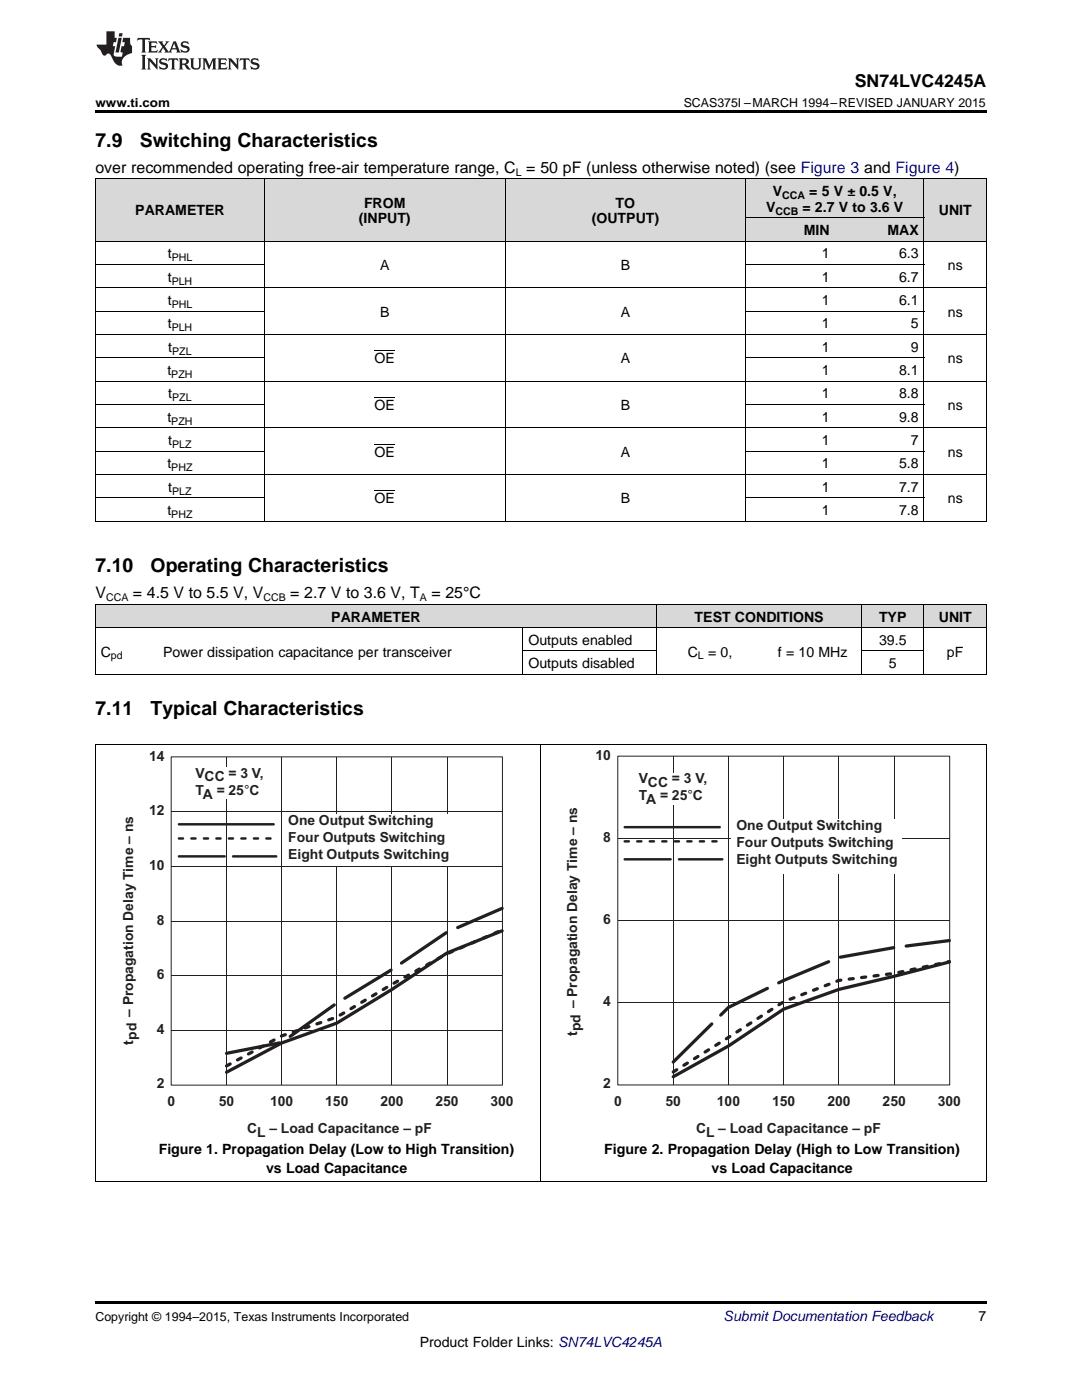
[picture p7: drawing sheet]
<svg xmlns="http://www.w3.org/2000/svg" width="216mm" height="279mm" viewBox="0 0 216 279" stroke-linecap="round" stroke-linejoin="round" font-family="sans-serif">
<g fill="#d8d8d8">
<path d="M19 120.7h12.5v4.6h-12.5z"/>
<path d="M31.5 120.7h72.9v4.6h-72.9z"/>
<path d="M104.4 120.7h26.7v4.6h-26.7z"/>
<path d="M131.1 120.7h21.3v4.6h-21.3z"/>
<path d="M152.4 120.7h19.5v4.6h-19.5z"/>
<path d="M171.9 120.7h12.5v4.6h-12.5z"/>
<path d="M184.4 120.7h12.4v4.6h-12.4z"/>
<path d="M19 35.7h33.8v12.5h-33.8z"/>
<path d="M52.8 35.7h48v12.5h-48z"/>
<path d="M100.8 35.7h48v12.5h-48z"/>
<path d="M184.4 35.7h12.4v12.5h-12.4z"/>
<path d="M148.8 43.5h17.8v4.7h-17.8z"/>
<path d="M166.6 43.5h17.8v4.7h-17.8z"/>
<path d="M148.8 35.7h17.8v7.8h-17.8z"/>
<path d="M166.6 35.7h17.8v7.8h-17.8z"/>
</g>
<path d="M19 235.8h.2zM196.7 235.8h.1zM19 259.7h177.8v.5h-177.8z" fill="#000"/>
<path d="M19.1 148.7v87.1M107.9 148.7v87.1M196.8 148.7v87.1M19 235.8h177.8" fill="none" stroke="#000" stroke-width=".2"/>
<path d="M34.2 151.1h66.1v65.5h-66.1zM45.2 151.1v65.4M56.2 151.1v65.4M67.2 151.1v65.4M78.2 151.1v65.4M89.2 151.1v65.4M34.2 172.9h66M34.2 162h66M34.2 194.7h66M34.2 183.8h66M34.2 205.6h66" fill="none" stroke="#231f20" stroke-width=".2"/>
<path d="M45.2 210.2l11-2.1 11-7.9 11-6.7 11-7.5 11-4.7" fill="none" stroke="#231f20" stroke-width=".65" stroke-dasharray="10.8 2.5"/>
<path d="M45.2 212.7l11-6 11-3.7 11-6.6 11-6.1 11-4.7" fill="none" stroke="#231f20" stroke-width=".65" stroke-dasharray=".8 1.7"/>
<path d="M100.2 185.8l-11 4.4-11 7.3-11 6.7-11 4-11 5.8" fill="none" stroke="#231f20" stroke-width=".65"/>
<path d="M38 153.1h16.5v6.4h-16.5z" fill-rule="evenodd" fill="#fff"/>
<path d="M35.7 164.5h18.9" fill="none" stroke="#231f20" stroke-width=".49"/>
<path d="M35.7 167.3h18.9" fill="none" stroke="#231f20" stroke-width=".49" stroke-dasharray=".8 1.7"/>
<path d="M56.5 162.5h33.8v10.4h-33.8z" fill-rule="evenodd" fill="#fff"/>
<path d="M35.7 170.9h19.4" fill="none" stroke="#231f20" stroke-width=".49" stroke-dasharray="9.1 1.7"/>
<path d="M123.3 150.9h66.2v65.6h-66.2zM134.3 151v65.5M145.4 151v65.5M156.4 151v65.5M167.4 151v65.5M178.4 151v65.5M123.3 167.4h66.2M123.3 183.7h66.2M123.3 200.1h66.2" fill="none" stroke="#231f20" stroke-width=".2"/>
<path d="M134.3 212l11.1-10.9 11-5.4 11-4.6 11-2 11-1.4" fill="none" stroke="#231f20" stroke-width=".65" stroke-dasharray="10.8 2.5"/>
<path d="M134.3 213.9l22.1-14 11-4.2 11-1.4 11-2.4" fill="none" stroke="#231f20" stroke-width=".65" stroke-dasharray=".8 1.7"/>
<path d="M189.4 192l-11 2.8-11 2.7-11 3.9-11 7.4-11.1 6.1" fill="none" stroke="#231f20" stroke-width=".65"/>
<g fill="#fff">
<path d="M126.4 154.2h16.6v6.3h-16.6z" fill-rule="evenodd"/>
<path d="M145.9 163.5h34v10.9h-34z" fill-rule="evenodd"/>
</g>
<path d="M124.6 165.1h19" fill="none" stroke="#231f20" stroke-width=".49"/>
<path d="M124.6 167.9h19" fill="none" stroke="#231f20" stroke-width=".49" stroke-dasharray=".8 1.7"/>
<path d="M124.6 171.5h19.5" fill="none" stroke="#231f20" stroke-width=".49" stroke-dasharray="9.2 1.7"/>
<g fill="none" stroke="#000" stroke-width=".2">
<path d="M19 35.6l177.8 .1v68.4M19.1 35.7v68.4M52.8 35.7v68.4M100.8 35.7v68.4M148.8 35.7v68.4M184.3 35.7v68.4M19 57.4h177.8M19 52.8h33.8M19 48.1h177.8M148.8 52.8h35.6M148.8 43.5h35.6M19 76.1h177.8"/>
<path d="M19 71.4h33.8M19 66.8h177.8M19 62.1h33.8M148.8 71.4h35.6M148.8 62.1h35.6M19 99.4h33.8M19 94.7h177.8M19 90h33.8M19 85.4h177.8M19 80.7h33.8M148.8 99.4h35.6M148.8 90h35.6"/>
<path d="M148.8 80.7h35.6M19 104h177.8M19 134.6h177.8M19 125.3h177.8M19 120.6h177.8M19.1 120.7v13.9M104.3 125.3v9.3M104.4 129.9h26.7M131 120.7v13.9M171.9 120.7v13.9M171.9 129.9h12.5M184.3 120.7v13.9"/>
<path d="M196.8 120.7v13.9M19 148.6h177.8"/>
</g>
<path d="M19 22h177.8v.5h-177.8zM19 104l.2 .1zM100.7 104l.1 .1zM148.7 104l.1 .1zM166.5 104l.1 .1zM184.3 104l.1 .1zM196.7 104l.1 .1z" fill="#000"/>
<g fill="#231f20">
<path d="M27.5 7.6l-.1 .5 .4-.2h.6v.1v2.1l-.2 .4h1l-.3-.4v-2.1l.1-.1h.5l.5 .2-.2-.5zM29.5 8.3l.2 .3v1.5l-.2 .4h1.8l.2-.6a1.04 1.04 0 0 1-1.3 .2v-.7h.6l.3 .2v-.6l-.3 .2h-.6v-.6l.8-.1 .4 .3-.2-.5zM31.5 8.3l.9 1.1-.9 1.1h.8l-.2-.2 .5-.7 .4 .7-.2 .2h1.5l-.1-.2 .1-.4h.9l.1 .4-.2 .2h1l-.3-.3-.7-1.9h-.5l-.9 2-.8-1 .9-1h-.8l.1 .3-.3 .5-.4-.6 .2-.2zM34.7 8.6l.4 1h-.7zM36.3 8.4a.63 .63 0 0 0-.2 .7 .63 .63 0 0 0 .6 .4l.6 .2 .1 .2a.75 .75 0 0 1-.7 .4 .75 .75 0 0 1-.6-.5l.1 .7 .1-.1a1.11 1.11 0 0 0 1.5-.6 1.13 1.13 0 0 0-1.2-.8l-.1-.4a1.04 1.04 0 0 1 1.2 .2l-.2-.5-.1 .1-.5-.2zM28.2 10.9l.2 .4v2.2l-.2 .4h1l-.3-.4v-2.2l.3-.4zM29.3 11.6l.3 .4v1.5l-.3 .4h.8l-.2-.4v-1.3l1.5 1.7v-1.9l.2-.4h-.7l.2 .4v.9l-1.1-1.3zM32 11.8a.62 .62 0 0 0-.2 .7 .62 .62 0 0 0 .6 .4l.6 .1 .1 .3a.76 .76 0 0 1-.7 .3 .76 .76 0 0 1-.6-.4l.1 .7 .1-.1a1.11 1.11 0 0 0 1.5-.6 1.13 1.13 0 0 0-1.2-.8l-.1-.4a1.04 1.04 0 0 1 1.2 .2l-.2-.6-.1 .1-.5-.1zM33.7 11.6l-.2 .6a.61 .61 0 0 1 .8-.3v1.6l-.2 .4h.9l-.2-.4v-1.6a.63 .63 0 0 1 .8 .3l-.2-.6zM35.6 11.6l.3 .4v1.5l-.3 .4h1l-.2-.2v-.8l.5 .2a.76 .76 0 0 0 1.2 .7l-1-1a.58 .58 0 0 0 .6-.5 .58 .58 0 0 0-.5-.6zM36.4 11.9h.1a.45 .45 0 0 1 .5 .1 .45 .45 0 0 1 .1 .5l-.7 .2zM37.9 11.6l.2 .2a2.17 2.17 0 0 0 .3 1.9 .99 .99 0 0 0 1.6-.6v-1.1l.2-.4h-.7l.2 .2a1.92 1.92 0 0 1-.2 1.8 .6 .6 0 0 1-.9-.5v-1.1l.2-.4zM40.4 11.6l.2 .4v1.5l-.2 .4h.7l-.2-.4v-1.4l.8 1.8 .8-1.8v1.4l-.2 .4h.9l-.2-.4v-1.5l.2-.4h-.8l-.6 1.5-.6-1.5zM43.4 11.6l.2 .4v1.5l-.2 .4h1.8l.2-.6a1.04 1.04 0 0 1-1.3 .1v-.6h.5l.4 .2v-.6l-.4 .2h-.5v-.7h.8l.3 .3-.1-.6zM45.5 11.6l.2 .4v1.5l-.2 .4h.7l-.2-.4v-1.3l1.5 1.7v-1.9l.2-.4h-.7l.2 .4v.9l-1.1-1.3zM47.9 11.6l-.1 .6a.61 .61 0 0 1 .8-.3v1.6l-.3 .4h1l-.3-.4 .1-1.6a.63 .63 0 0 1 .7 .3l-.1-.6zM50.2 11.8a.62 .62 0 0 0-.2 .7 .62 .62 0 0 0 .6 .4l.6 .1 .2 .3a.76 .76 0 0 1-.8 .3 .76 .76 0 0 1-.6-.4l.1 .7 .2-.1a1.11 1.11 0 0 0 1.5-.6 1.13 1.13 0 0 0-1.3-.8l-.1-.4a1.04 1.04 0 0 1 1.2 .2l-.1-.6-.2 .1-.5-.1z"/>
<path d="M21.2 6.3v2.6h-1.9l.1 .4 .7 .9a.91 .91 0 0 0 1 .8 .56 .56 0 0 1 .5-.3 .56 .56 0 0 1 .5 .3l.4 .8a1.53 1.53 0 0 0 1.9 1.2 1.54 1.54 0 0 1 1-2.1l.9-.3v-1.4a1.52 1.52 0 0 1-.3-1.6h-1.4l-.2 .8h.5l-.2 .8h-.4l-.2 1v.2l.4 .1-.2 .8a1.93 1.93 0 0 1-1.6-.3l.3-1.8h-.5l.2-.8h.4l.2-.8h-.4v-1.3zM23.6 7.6l-.6 2.9h.7l.6-2.9zM23.8 6.6l-.1 .7h.6l.2-.7z"/>
</g>
<path d="M74.8 79.4h4M74.8 70h4M74.8 98h4M74.8 88.7h4" fill="none" stroke="#000" stroke-width=".2"/>
<g font-size="3.9">
<text x="19" y="29.3">7.9</text>
<text x="27.9" y="29.3">Switching Characteristics</text>
<text x="19" y="114.2">7.10</text>
<text x="30.1" y="114.2">Operating Characteristics</text>
<text x="19" y="142.7">7.11</text>
<text x="30.1" y="142.7">Typical Characteristics</text>
</g>
<text font-size="3.5" x="170.6" y="17.3">SN74LVC4245A</text>
<g font-size="3.2">
<text x="19" y="34.4">over recommended operating free-air temperature range, C = 50 pF (unless otherwise noted) (see Figure 3 and Figure 4)</text>
<text x="19" y="119.4">V</text>
<text x="26.5" y="119.4">= 4.5 V to 5.5 V, V</text>
<text x="57.9" y="119.4">= 2.7 V to 3.6 V, T</text>
<text x="86.1" y="119.4">= 25°C</text>
</g>
<g font-size="2.8">
<text x="72.6" y="41.4">FROM</text>
<text x="122.8" y="41.4">TO</text>
<text x="154.2" y="39.1">V</text>
<text x="161.5" y="39.1">= 5 V ± 0.5 V,</text>
<text x="27" y="43">PARAMETER</text>
<text x="71.6" y="44.6">(INPUT)</text>
<text x="118.1" y="44.6">(OUTPUT)</text>
<text x="152.9" y="42.3">V</text>
<text x="160.1" y="42.3">= 2.7</text>
<text x="160.4" y="46.9">MIN</text>
<text x="167.4" y="42.3">V to 3.6 V</text>
<text x="177.1" y="46.9">MAX</text>
<text x="187.3" y="43">UNIT</text>
<text x="33.5" y="51.6">t</text>
<text x="75.8" y="53.9">A</text>
<text x="123.9" y="53.9">B</text>
<text x="164" y="51.6">1</text>
<text x="179.4" y="51.6">6.3</text>
<text x="189.1" y="53.9">ns</text>
<text x="33.5" y="56.2">t</text>
<text x="164" y="56.2">1</text>
<text x="179.4" y="56.2">6.7</text>
<text x="33.5" y="60.9">t</text>
<text x="33.5" y="65.5">t</text>
<text x="75.8" y="63.2">B</text>
<text x="123.9" y="63.2">A</text>
<text x="164" y="60.9">1</text>
<text x="164" y="65.5">1</text>
<text x="179.4" y="60.9">6.1</text>
<text x="181.8" y="65.5">5</text>
<text x="189.1" y="63.2">ns</text>
<text x="33.6" y="70.2">t</text>
<text x="164" y="70.2">1</text>
<text x="181.8" y="70.2">9</text>
<text x="33.4" y="74.9">t</text>
<text x="74.8" y="72.5">OE</text>
<text x="123.9" y="72.5">A</text>
<text x="164" y="74.9">1</text>
<text x="179.4" y="74.9">8.1</text>
<text x="189.1" y="72.5">ns</text>
<text x="33.6" y="79.5">t</text>
<text x="74.8" y="81.8">OE</text>
<text x="123.9" y="81.8">B</text>
<text x="164" y="79.5">1</text>
<text x="179.4" y="79.5">8.8</text>
<text x="189.1" y="81.8">ns</text>
<text x="33.4" y="84.2">t</text>
<text x="33.6" y="88.8">t</text>
<text x="164" y="84.2">1</text>
<text x="164" y="88.8">1</text>
<text x="179.4" y="84.2">9.8</text>
<text x="181.8" y="88.8">7</text>
<text x="33.4" y="93.5">t</text>
<text x="74.8" y="91.2">OE</text>
<text x="123.9" y="91.2">A</text>
<text x="164" y="93.5">1</text>
<text x="179.4" y="93.5">5.8</text>
<text x="189.1" y="91.2">ns</text>
<text x="33.6" y="98.1">t</text>
<text x="74.8" y="100.5">OE</text>
<text x="123.9" y="100.5">B</text>
<text x="164" y="98.1">1</text>
<text x="179.4" y="98.1">7.7</text>
<text x="189.1" y="100.5">ns</text>
<text x="33.4" y="102.8">t</text>
<text x="164" y="102.8">1</text>
<text x="179.4" y="102.8">7.8</text>
<text x="66.1" y="124">PARAMETER</text>
<text x="138.6" y="124">TEST CONDITIONS</text>
<text x="175.4" y="124">TYP</text>
<text x="187.3" y="124">UNIT</text>
<text x="20.1" y="131">C</text>
<text x="32.5" y="131">Power dissipation capacitance per transceiver</text>
<text x="105.4" y="128.7">Outputs enabled</text>
<text x="137.3" y="131">C</text>
<text x="141.3" y="131">= 0,</text>
<text x="155.2" y="131">f = 10 MHz</text>
<text x="175.4" y="128.7">39.5</text>
<text x="188.9" y="131">pF</text>
<text x="105.4" y="133.3">Outputs disabled</text>
<text x="177.4" y="133.3">5</text>
<text x="31.7" y="230.4">Figure 1. Propagation Delay (Low to High Transition)</text>
<text x="120.6" y="230.4">Figure 2. Propagation Delay (High to Low Transition)</text>
<text x="53.1" y="234.1">vs Load Capacitance</text>
<text x="142" y="234.1">vs Load Capacitance</text>
<text x="195.3" y="263.6">7</text>
<text x="83.7" y="268.9">Product Folder Links: SN74LVC4245A</text>
</g>
<g font-size="2.8" fill="#231f20">
<text x="29.7" y="151.8">14</text>
<text x="39" y="155.2">VCC</text>
<text x="45.6" y="155.2">= 3 V,</text>
<text x="118.8" y="151.7">10</text>
<text x="39" y="158.7">TA = 25°C</text>
<text x="127.4" y="156.3">VCC = 3 V,</text>
<text x="127.4" y="159.7">TA = 25°C</text>
<text x="29.7" y="162.7">12</text>
<text x="57.5" y="164.6">One Output Switching</text>
<text x="146.9" y="165.6">One Output Switching</text>
<text x="29.7" y="173.6">10</text>
<text x="57.5" y="168">Four Outputs Switching</text>
<text x="57.5" y="171.5">Eight Outputs Switching</text>
<text x="120.4" y="168.1">8</text>
<text x="146.9" y="169">Four Outputs Switching</text>
<text x="146.9" y="172.5">Eight Outputs Switching</text>
<text x="31.3" y="184.5">8</text>
<text x="120.4" y="184.4">6</text>
<text x="31.3" y="195.4">6</text>
<text x="120.4" y="200.8">4</text>
<text x="26.6" y="208.5" transform="rotate(-90 26.6 208.5)">tpd – Propagation Delay Time – ns</text>
<text x="31.3" y="206.3">4</text>
<text x="115.2" y="206.8" transform="rotate(-90 115.2 206.8)">tpd – Propagation Delay Time – ns</text>
<text x="31.3" y="217.2">2</text>
<text x="33.4" y="220.7">0</text>
<text x="43.7" y="220.7">50</text>
<text x="53.9" y="220.7">100</text>
<text x="64.9" y="220.7">150</text>
<text x="75.9" y="220.7">200</text>
<text x="86.9" y="220.7">250</text>
<text x="97.9" y="220.7">300</text>
<text x="120.4" y="217.2">2</text>
<text x="122.6" y="220.7">0</text>
<text x="132.8" y="220.7">50</text>
<text x="143.1" y="220.7">100</text>
<text x="154.1" y="220.7">150</text>
<text x="165.1" y="220.7">200</text>
<text x="176.1" y="220.7">250</text>
<text x="187.1" y="220.7">300</text>
<text x="49.3" y="226.1">CL – Load Capacitance – pF</text>
<text x="138.9" y="226.1">CL – Load Capacitance – pF</text>
</g>
<text font-size="2.8" fill="#0000c8" x="144.4" y="263.6">Submit Documentation Feedback</text>
<g font-size="2.5">
<text x="19" y="21.4">www.ti.com</text>
<text x="136.4" y="21.4">SCAS375I –MARCH 1994–REVISED JANUARY 2015</text>
<text x="19" y="263.6">Copyright © 1994–2015, Texas Instruments Incorporated</text>
</g>
<g font-size="2.1">
<text x="102.9" y="35.1">L</text>
<text x="156.1" y="39.7">CCA</text>
<text x="154.7" y="42.8">CCB</text>
<text x="34.3" y="52.1">PHL</text>
<text x="34.3" y="56.8">PLH</text>
<text x="34.3" y="61.5">PHL</text>
<text x="34.3" y="66.1">PLH</text>
<text x="34.4" y="70.8">PZL</text>
<text x="34.2" y="75.4">PZH</text>
<text x="34.4" y="80.1">PZL</text>
<text x="34.2" y="84.7">PZH</text>
<text x="34.4" y="89.4">PLZ</text>
<text x="34.2" y="94.1">PHZ</text>
<text x="34.4" y="98.7">PLZ</text>
<text x="34.2" y="103.4">PHZ</text>
<text x="21.2" y="120">CCA</text>
<text x="52.6" y="120">CCB</text>
<text x="83.8" y="120">A</text>
<text x="22.1" y="131.6">pd</text>
<text x="139.3" y="131.6">L</text>
</g>
</svg>
